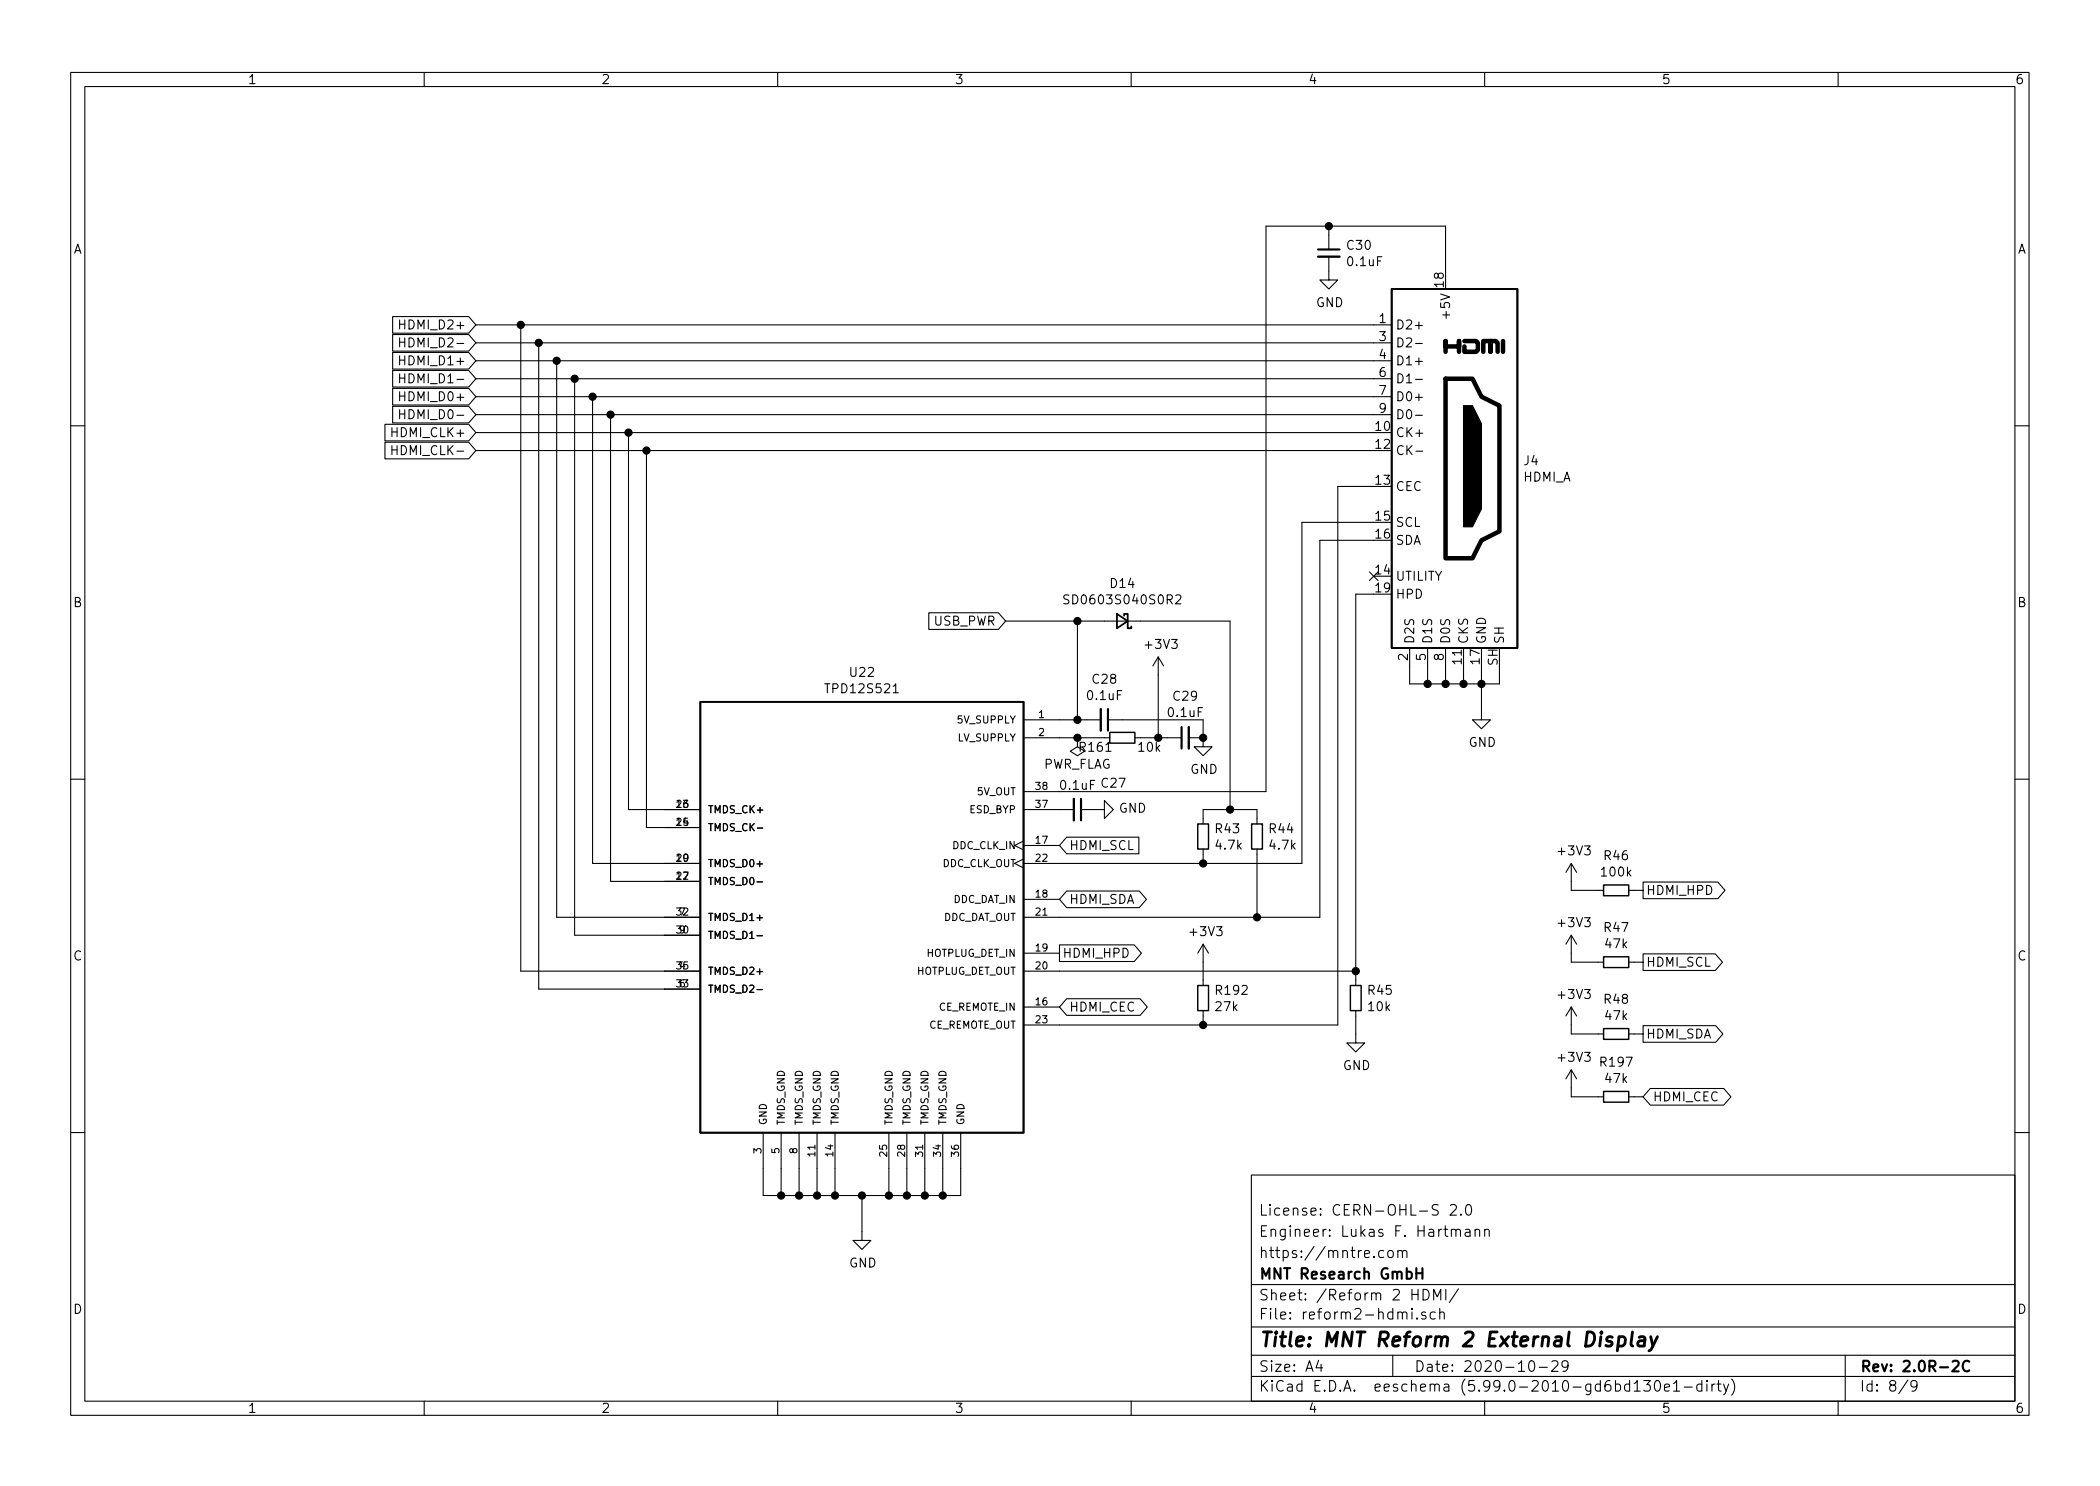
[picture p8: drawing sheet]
<svg xmlns="http://www.w3.org/2000/svg" width="297mm" height="210mm" viewBox="0 0 297 210" stroke-linecap="round" stroke-linejoin="round" font-family="sans-serif">
<g fill="none" stroke="#000" stroke-width=".15">
<path d="M10 10.2h277v190.1h-277zM12 12.2h273v186.1h-273zM60 10.2v2M110 10.2v2M160 10.2v2M210 10.2v2M260 10.2v2M188 36.3v3.3h1.2l-1.2 1.3-1.3-1.3h1.3M188 32v3.3M204.5 38.3v-6.3h-25.4v80h-34.3M55.5 55h10.8l1 1.1-1 1.2h-10.8zM55.5 57.5h10.8l1 1.2-1 1.1h-10.8z"/>
<path d="M55.5 52.4h10.8l1 1.2-1 1.2h-10.8zM55.5 49.9h10.8l1 1.1-1 1.2h-10.8zM55.5 44.8h10.8l1 1.2-1 1.1h-10.8zM55.5 47.3h10.8l1 1.2-1 1.2h-10.8zM56.5 45.3v1.2M56.5 47.8v1.3M56.5 50.4v1.2M56.5 52.9v1.3M56.5 55.4v1.3M56.5 58v1.2M56.5 56h.8M56.5 58.6h.8"/>
<path d="M56.5 53.5h.8M56.5 51h.8M56.5 45.9h.8M56.5 48.4h.8M67.3 46h129.5M67.3 48.5h129.5M67.3 51h129.5M67.3 53.6h129.5M67.3 56.1h129.5M67.3 58.7h129.5M73.7 46v91.4h25.4M76.2 48.5v91.4h22.9"/>
<path d="M78.7 51v78.8h20.4M81.3 53.6v78.7h17.8M83.8 56.1v66.1h15.3M86.4 58.7v66h12.7M200.2 48.6h1M200.2 53.7h1M200.2 58.8h1M10 60.2h2M54.4 62.6h11.9l1 1.1-1 1.2h-11.9zM54.4 60h11.9l1 1.2-1 1.2h-11.9zM55.4 63.1v1.2M55.4 63.7h.8"/>
<path d="M67.3 63.7h127M67.3 61.2h127M88.9 61.2v53.3h10.2M91.4 63.7v53.4h7.7M194.3 73.9h-10.2v48.3h-39.3M194.3 76.4h-7.6v53.4h-41.9M194.3 68.8h-5.1v76.2h-44.4M200.3 63.8h.9M285 60.2h2M126.3 98h.8M131.4 86.7h9.8l1 1.2-1 1.2h-9.8zM142.2 87.9h31.8v26.6"/>
<path d="M151.2 84.2h-.5l-.2 .2 .1 .3 .5 .3v.3l-.2 .1h-.4M152.4 87.9v13.9M163.8 93l-.7 1.2M163.8 93v11.4M163.8 93l.8 1.2M166.3 84.3l.2-.1h.3l.2 .1v.2v.2l-.8 .7h.8M193.7 80.9l1.2 1.2M194.3 84.1h-2.5v55.3M194.9 80.9l-1.2 1.2M199.4 91.7v5.1h12.7v-2.6M201.9 91.7v5.1M204.5 91.7v5.1"/>
<path d="M207 91.7v5.1M209.5 94.2v7.6h1.3l-1.3 1.3-1.2-1.3h1.2M10 110.2h2M107.1 117.2h.8M144.8 119l-1.3 .6 1.3 .7M144.8 101.8h10.9M144.8 114.5h7.1M144.8 119.6h5.1M144.8 104.4h12.2M150.9 118.5h10.2v2.3h-10.2l-1-1.2zM152.4 104.4v1.3l1 .6-1 .6-1-.6 1-.6M152.4 104.4h.1"/>
<path d="M152.9 114.5h3.3v-1.2l1.3 1.2-1.3 1.3v-1.3M156.7 101.8h13.5v2.6M160.5 104.4h6.6M168.1 104.4h2.1M170.2 104.4v1.3h1.2l-1.2 1.2-1.3-1.2h1.3M170.2 116.6v-2.1h7.6v2.1M285 110.2h2M107.1 124.8h.7M107.1 132.4h.7M144.8 121.5l-1.3 .7 1.3 .6M144.8 127.2h5.1M144.8 134.9h5.1"/>
<path d="M144.8 137.4h47M149.9 133.7h10.5l1.1 1.2-1.1 1.1h-10.5zM150.9 126.1h10.2l1.1 1.1-1.1 1.2h-10.2l-1-1.2zM170.2 120.1v2.1M170.2 133.6v5.8M170.2 133.6l-.8 1.3M170.2 133.6l.7 1.3M177.8 120.1v9.7M222.2 122.2v3.8h4.6M222.2 132.3v3.8h4.6M222.2 132.3l-.7 1.3M222.2 132.3l.8 1.3"/>
<path d="M222.2 122.2l-.7 1.2M222.2 122.2l.8 1.2M230.4 136.1h2M230.4 126h2M232.4 135h10.2l1 1.1-1 1.2h-10.2zM232.4 124.8h10.6l1 1.2-1 1.2h-10.6zM107.1 140h.7M144.8 142.5h5.1M150.9 141.3h10.4l1 1.2-1 1.2h-10.4l-1-1.2zM170.2 143v2M191.8 143v4.6h1.2l-1.2 1.2-1.3-1.2h1.3M222.2 142.5l-.7 1.3"/>
<path d="M222.2 142.5v3.8h4.6M222.2 151.4v3.8h4.6M222.2 142.5l.8 1.3M222.2 151.4l-.7 1.2M222.2 151.4l.8 1.2M230.4 155.2h2M230.4 146.3h2M232.4 145.1h10.3l1 1.2-1 1.2h-10.3zM233.4 154h10.4l1 1.2-1 1.2h-10.4l-1-1.2zM10 160.2h2M107.9 160.3v8.9h28v-8.9M110.5 160.3v8.9"/>
<path d="M113 160.3v8.9M115.6 160.3v8.9M118.1 160.3v8.9M121.9 169.2v6.3h1.3l-1.3 1.3-1.3-1.3h1.3M125.7 160.3v8.9M128.3 160.3v8.9M130.8 160.3v8.9M133.3 160.3v8.9M177 166.3h108v32h-108zM195.7 177l-.4-.1-.3 .3v.4l.1 .3h.2h.4M196.4 177a.41 .41 0 0 1 .7 .2v.4a.41 .41 0 0 1-.4 .3 .41 .41 0 0 1-.4-.3v-.4zM197.7 177.1a.37 .37 0 0 1 .7 0v.8"/>
<path d="M197.7 176.9v1M198.4 177.1l.2-.2 .3 .1 .1 .9M205.1 170.6l.3-.2 .5 .1a.41 .41 0 0 1 0 .6l-.8 .8h.9M205.3 174.1a.37 .37 0 0 1 .6 0v.8M205.9 174.1l.2-.2 .4 .1 .1 .9M206.6 171.8l.1 .1h-.1v-.1v.1M207.3 174l.1-.1 .5 .1v.9M207.4 170.6a.36 .36 0 0 1 .4-.2 .36 .36 0 0 1 .3 .3 .77 .77 0 0 1-.5 1.2 .91 .91 0 0 1-.2-1.3zM207.9 174.3l-.5 .1a.29 .29 0 0 0-.2 .2 .29 .29 0 0 0 .2 .3h.5M208.6 174.1a.37 .37 0 0 1 .7 0v.8M208.6 173.9v1M210 174.1a.37 .37 0 0 1 .6 0v.8"/>
<path d="M210 173.9v1M285 160.2h2M60 198.3v2M110 198.3v2M160 198.3v2M177 194.8h108M177 191.8h108M177 187.8h108M177 181.8h108M186.5 192.5l-.4 1h1M186.9 193v1M197 191.8v3"/>
<path d="M199.7 185.1l-.1 .1 .1 .1 .1-.1-.1-.1v.2M199.7 185.6v1M200.4 186.5l.1 .1h-.1v-.1v.1M201.3 182.4a.79 .79 0 0 1 .8 .5 .79 .79 0 0 1-.2 1h-.6zM201.6 185.7l-.3-.1-.2 .2v.3l.5 .1 .1 .1-.1 .3h-.1h-.4M202.8 183.9v-1.5l.5 1.1 .5-1.1v1.5M203 185.7l-.4-.1-.3 .3v.4l.1 .3h.2h.4M203.6 185.8a.37 .37 0 0 1 .7 0v.8M203.6 185.1v1.5M204.5 182.4v1.5M206.3 182.4l-1.3 1.9M210 198.3v2"/>
<path d="M216.4 192.6a.36 .36 0 0 1 .6 .2 .77 .77 0 0 1-.4 1.2 1 1 0 0 1-.2-1.4zM217.7 193.5h1.2M219.5 192.7l.2-.2 .5 .1a.41 .41 0 0 1 .1 .6l-.9 .8h1M221.8 193.2l-.3 .3h-.3l-.3-.3v-.4l.2-.2 .4-.1 .2 .2a.99 .99 0 0 1-.3 1.3h-.3M231.1 196.8h.9M232.5 195.3h.9l-.5 .6a.41 .41 0 0 1 .5 .3v.3l-.1 .3h-.6l-.2-.1M234.2 195.4a.36 .36 0 0 1 .6 .2 .77 .77 0 0 1-.4 1.2 1 1 0 0 1-.2-1.4zM235.4 196.3l.7-.1v-.3l-.5-.1-.2 .2 .1 .8h.1h.5M236.7 195.8l.4-.5v1.5M236.7 196.8h.9M238.2 196.3h1.2M240.7 195.9l-.4-.1-.3 .3v.4l.1 .3h.2h.4"/>
<path d="M240.7 195.3v1.5M241.4 195.3v.1v.1l.1-.1-.1-.1v.2M241.4 195.8v1M242.1 195.8v1M242.6 195.8l-.3 .1-.2 .2M242.9 195.8h.5M243.1 195.3v1.3v.2h.3M243.8 195.8l.3 1M244.5 195.8l-.5 1.4-.2 .1M244.9 195.1a1.72 1.72 0 0 1 0 2.3M260 198.3v2M261 191.8v6.5"/>
<path d="M269.9 195.3l-1.3 1.9M271.2 196l-.3 .3h-.3l-.3-.3v-.4l.1-.2 .5-.1 .2 .2a.99 .99 0 0 1-.4 1.3h-.3"/>
</g>
<path d="M186.4 35.3h3.1M152.9 113v3.1M156.7 100.3v3.1M167.1 102.9v3M200.3 179.4v1.5M201.2 179.4v1.5M200.3 180.1h.9M276.2 192.7l.2-.2 .5 .1a.41 .41 0 0 1 .1 .6l-.9 .8h1M278.6 192.7a.6 .6 0 0 0-.8 0 .6 .6 0 0 0-.2 .7 .56 .56 0 0 0 .3 .6 .56 .56 0 0 0 .7-.1" fill="none" stroke="#000" stroke-width=".3"/>
<path d="M228 189.2a.49 .49 0 0 0-.7 .3v.2l.5 .1 .2 .1v.2l-.1 .3-.2 .1-.6-.1M229 189.2l.2-.1 .6 .1 .1 .3-.1 .6a.66 .66 0 0 1-.9 .3M229 189.1l-.2 2M230.9 188.5l-.2 1.7 .1 .2 .1 .1M231.9 189.2l.2-.1 .5 .1 .1 .2-.1 1.1M232.7 189.6l-.7 .1a.4 .4 0 0 0-.3 .3 .4 .4 0 0 0 .2 .5l.7-.1M233.5 189.1l.3 1.4M234.4 189.1l-.9 1.8-.3 .2" fill="none" stroke="#000" stroke-width=".4"/>
<path d="M196.8 40.9h17.8v50.8h-17.8zM99.1 99.3h45.7v61h-45.7zM158 86.9l1.5 1-1.5 1zM159 87.1v-.2h.5v2h.5v-.3" fill="none" stroke="#000" stroke-width=".25"/>
<path d="M204.5 49.8v-1.5v.7h1.9v-.7v1.5M204.5 53.6h3.8l1.2 2.5 2.6 1.3v17.8l-2.6 1.2-1.2 2.6h-3.8zM207.1 48.3h1.7l.2 .2v1l-.2 .3h-1.7v-.8M209.8 49.8v-1.5h1v1.5v-1.5h.8l.2 .2v1.3M212.6 48.3v1.5" fill="none" stroke="#000" stroke-width=".63"/>
<g fill="#000" stroke="#000" stroke-width=".15">
<path d="M207 57.4h1.3l1.2 2.5v12.1l-1.2 2.5h-1.3z"/>
<circle cx="188" cy="32" r=".51"/>
<circle cx="73.7" cy="46" r=".51"/>
<circle cx="76.2" cy="48.5" r=".51"/>
<circle cx="78.7" cy="51" r=".51"/>
<circle cx="81.3" cy="53.6" r=".51"/>
<circle cx="83.8" cy="56.1" r=".51"/>
<circle cx="86.4" cy="58.7" r=".51"/>
<circle cx="88.9" cy="61.2" r=".51"/>
<circle cx="91.4" cy="63.7" r=".51"/>
<circle cx="152.4" cy="87.9" r=".51"/>
<circle cx="201.9" cy="96.8" r=".51"/>
<circle cx="204.5" cy="96.8" r=".51"/>
<circle cx="207" cy="96.8" r=".51"/>
<circle cx="209.6" cy="96.8" r=".51"/>
<circle cx="152.4" cy="101.8" r=".51"/>
<circle cx="152.4" cy="104.4" r=".51"/>
<circle cx="163.8" cy="104.4" r=".51"/>
<circle cx="170.2" cy="104.4" r=".51"/>
<circle cx="174" cy="114.5" r=".51"/>
<circle cx="170.2" cy="122.2" r=".51"/>
<circle cx="177.8" cy="129.8" r=".51"/>
<circle cx="191.8" cy="137.4" r=".51"/>
<circle cx="170.2" cy="145" r=".51"/>
<circle cx="110.5" cy="169.2" r=".51"/>
<circle cx="113" cy="169.2" r=".51"/>
<circle cx="115.6" cy="169.2" r=".51"/>
<circle cx="118.1" cy="169.2" r=".51"/>
<circle cx="121.9" cy="169.2" r=".51"/>
<circle cx="125.7" cy="169.2" r=".51"/>
<circle cx="128.3" cy="169.2" r=".51"/>
<circle cx="130.8" cy="169.2" r=".51"/>
<circle cx="133.4" cy="169.2" r=".51"/>
</g>
<path d="M186.4 36.3h3.1M151.9 113v3.1M155.7 100.3v3.1M168.1 102.9v3" fill="none" stroke="#000" stroke-width=".33"/>
<path d="M157 103.6h3.5v1.6h-3.5zM169.4 116.6h1.5v3.5h-1.5zM177 116.6h1.6v3.5h-1.6zM169.4 139.4h1.5v3.6h-1.5zM191 139.4h1.5v3.6h-1.5zM226.8 135.4h3.6v1.5h-3.6zM226.8 125.2h3.6v1.5h-3.6zM226.8 154.4h3.6v1.6h-3.6zM226.8 145.5h3.6v1.6h-3.6z" fill="none" stroke="#000" stroke-width=".2"/>
<text font-size="2.8" x="178" y="190.6">Title: MNT Reform 2 External Display</text>
<g font-size="2.1">
<text x="178" y="172">License: CERN-OHL-S 2.0</text>
<text x="178" y="178">https://mntre.com</text>
<text x="178" y="175">Engineer: Lukas F. Hartmann</text>
<text x="178" y="184">Sheet: /Reform 2 HDMI/</text>
<text x="178" y="181">MNT Research GmbH</text>
<text x="178" y="186.7">File: reform2-hdmi.sch</text>
<text x="178" y="196.9">KiCad E.D.A. eeschema (5.99.0-2010-gd6bd130e1-dirty)</text>
<text x="178" y="194.1">Size: A4</text>
<text x="200" y="194.1">Date: 2020-10-29</text>
<text x="263" y="194.1">Rev: 2.0R-2C</text>
<text x="263" y="196.9">Id: 8/9</text>
</g>
<g font-size="1.8">
<text x="35" y="11.9">1</text>
<text x="85" y="11.9">2</text>
<text x="135" y="11.9">3</text>
<text x="185" y="11.9">4</text>
<text x="235" y="11.9">5</text>
<text x="285" y="11.9">6</text>
<text x="10.3" y="35.9">A</text>
<text x="190.6" y="35.3">C30</text>
<text x="285.3" y="35.9">A</text>
<text x="190.7" y="37.7">0.1uF</text>
<text x="204.2" y="40.6" transform="rotate(-90 204.2 40.6)">18</text>
<text x="57.2" y="46.6">HDMI_D2+</text>
<text x="186.1" y="43.4">GND</text>
<text x="195.1" y="45.7">1</text>
<text x="197.4" y="46.6">D2+</text>
<text x="205.1" y="44.6" transform="rotate(-90 205.1 44.6)">+5V</text>
<text x="57.2" y="51.7">HDMI_D1+</text>
<text x="57.6" y="49.1">HDMI_D2-</text>
<text x="195.1" y="48.3">3</text>
<text x="195.1" y="50.8">4</text>
<text x="195.1" y="53.3">6</text>
<text x="197.4" y="49.1">D2-</text>
<text x="197.4" y="51.7">D1+</text>
<text x="57.2" y="56.8">HDMI_D0+</text>
<text x="57.6" y="59.3">HDMI_D0-</text>
<text x="57.6" y="54.2">HDMI_D1-</text>
<text x="195.1" y="55.9">7</text>
<text x="195.1" y="58.4">9</text>
<text x="197.4" y="54.2">D1-</text>
<text x="197.4" y="56.8">D0+</text>
<text x="197.4" y="59.3">D0-</text>
<text x="55.8" y="61.8">HDMI_CLK+</text>
<text x="56.2" y="64.4">HDMI_CLK-</text>
<text x="194.6" y="61">10</text>
<text x="194.6" y="63.5">12</text>
<text x="197.4" y="61.8">CK+</text>
<text x="197.4" y="64.4">CK-</text>
<text x="215.6" y="65.8">J4</text>
<text x="194.6" y="68.6">13</text>
<text x="197.4" y="69.5">CEC</text>
<text x="215.4" y="68.1">HDMI_A</text>
<text x="194.6" y="73.7">15</text>
<text x="194.6" y="76.2">16</text>
<text x="197.4" y="74.5">SCL</text>
<text x="197.4" y="77.1">SDA</text>
<text x="157.1" y="83.2">D14</text>
<text x="194.6" y="81.3">14</text>
<text x="194.6" y="83.8">19</text>
<text x="197.4" y="82.2">UTILITY</text>
<text x="10.3" y="85.9">B</text>
<text x="132.1" y="88.5">USB_PWR</text>
<text x="151.3" y="85.5">SD0603S040S0R2</text>
<text x="197.4" y="84.7">HPD</text>
<text x="285.3" y="85.9">B</text>
<text x="120.3" y="95.8">U22</text>
<text x="162.1" y="91.8">+3V3</text>
<text x="199.1" y="93.5" transform="rotate(-90 199.1 93.5)">2</text>
<text x="200" y="91.2" transform="rotate(-90 200 91.2)">D2S</text>
<text x="201.7" y="93.5" transform="rotate(-90 201.7 93.5)">5</text>
<text x="202.6" y="91.2" transform="rotate(-90 202.6 91.2)">D1S</text>
<text x="204.2" y="93.5" transform="rotate(-90 204.2 93.5)">8</text>
<text x="205.1" y="91.2" transform="rotate(-90 205.1 91.2)">D0S</text>
<text x="206.8" y="93.9" transform="rotate(-90 206.8 93.9)">11</text>
<text x="207.6" y="91.2" transform="rotate(-90 207.6 91.2)">CKS</text>
<text x="209.3" y="93.9" transform="rotate(-90 209.3 93.9)">17</text>
<text x="210.2" y="91.2" transform="rotate(-90 210.2 91.2)">GND</text>
<text x="211.8" y="94.2" transform="rotate(-90 211.8 94.2)">SH</text>
<text x="212.7" y="91.2" transform="rotate(-90 212.7 91.2)">SH</text>
<text x="117.1" y="98.1">TPD12S521</text>
<text x="153.9" y="99">0.1uF</text>
<text x="154.6" y="96.7">C28</text>
<text x="165.3" y="101.4">0.1uF</text>
<text x="166" y="99.1">C29</text>
<text x="152.8" y="106.4">R161</text>
<text x="161.1" y="106.4">10k</text>
<text x="207.7" y="105.7">GND</text>
<text x="147.4" y="108.8">PWR_FLAG</text>
<text x="150.1" y="111.7">0.1uF</text>
<text x="155.9" y="111.4">C27</text>
<text x="168.3" y="109.5">GND</text>
<text x="158.2" y="115">GND</text>
<text x="172" y="117.9">R43</text>
<text x="179.6" y="117.9">R44</text>
<text x="151.2" y="120.3">HDMI_SCL</text>
<text x="172.1" y="120.2">4.7k</text>
<text x="179.7" y="120.2">4.7k</text>
<text x="220.5" y="121">+3V3</text>
<text x="226.6" y="124">100k</text>
<text x="227" y="121.7">R46</text>
<text x="151.2" y="127.9">HDMI_SDA</text>
<text x="220.5" y="131.2">+3V3</text>
<text x="227" y="131.9">R47</text>
<text x="232.8" y="126.6">HDMI_HPD</text>
<text x="10.3" y="135.9">C</text>
<text x="150.2" y="135.5">HDMI_HPD</text>
<text x="168.5" y="132.4">+3V3</text>
<text x="227.1" y="134.2">47k</text>
<text x="232.8" y="136.8">HDMI_SCL</text>
<text x="285.3" y="135.9">C</text>
<text x="151.2" y="143.1">HDMI_CEC</text>
<text x="172" y="143.1">27k</text>
<text x="172.1" y="140.8">R192</text>
<text x="193.6" y="140.8">R45</text>
<text x="193.6" y="143.1">10k</text>
<text x="220.5" y="141.3">+3V3</text>
<text x="227" y="142">R48</text>
<text x="227.1" y="144.3">47k</text>
<text x="232.8" y="146.9">HDMI_SDA</text>
<text x="189.9" y="151.4">GND</text>
<text x="220.5" y="150.2">+3V3</text>
<text x="226.5" y="150.9">R197</text>
<text x="227.1" y="153.2">47k</text>
<text x="233.7" y="155.8">HDMI_CEC</text>
<text x="120.1" y="179.3">GND</text>
<text x="10.3" y="185.9">D</text>
<text x="285.3" y="185.9">D</text>
<text x="35" y="199.9">1</text>
<text x="85" y="199.9">2</text>
<text x="135" y="199.9">3</text>
<text x="185" y="199.9">4</text>
<text x="235" y="199.9">5</text>
<text x="285" y="199.9">6</text>
</g>
<g font-size="1.4">
<text x="146.9" y="101.6">1</text>
<text x="135.5" y="104.9">LV_SUPPLY</text>
<text x="135.6" y="102.4">5V_SUPPLY</text>
<text x="146.9" y="104.1">2</text>
<text x="138.3" y="112.5">5V_OUT</text>
<text x="146.5" y="111.8">38</text>
<text x="95.7" y="114.3">13</text>
<text x="95.7" y="116.8">15</text>
<text x="100.1" y="115.1">TMDS_CK+</text>
<text x="100.1" y="117.6">TMDS_CK-</text>
<text x="137.2" y="115.1">ESD_BYP</text>
<text x="146.5" y="119.4">17</text>
<text x="146.5" y="114.3">37</text>
<text x="95.7" y="121.9">10</text>
<text x="95.7" y="124.5">12</text>
<text x="100.1" y="122.7">TMDS_D0+</text>
<text x="100.1" y="125.2">TMDS_D0-</text>
<text x="133.2" y="122.7">DDC_CLK_OUT</text>
<text x="134.8" y="120.1">DDC_CLK_IN</text>
<text x="146.5" y="121.9">22</text>
<text x="96.1" y="129.5">7</text>
<text x="100.1" y="130.3">TMDS_D1+</text>
<text x="133.2" y="130.3">DDC_DAT_OUT</text>
<text x="134.8" y="127.8">DDC_DAT_IN</text>
<text x="146.5" y="127">18</text>
<text x="146.5" y="129.5">21</text>
<text x="96.1" y="137.2">4</text>
<text x="96.1" y="132.1">9</text>
<text x="100.1" y="132.8">TMDS_D1-</text>
<text x="100.1" y="137.9">TMDS_D2+</text>
<text x="129.5" y="137.9">HOTPLUG_DET_OUT</text>
<text x="131" y="135.4">HOTPLUG_DET_IN</text>
<text x="146.5" y="134.6">19</text>
<text x="146.5" y="137.2">20</text>
<text x="96.1" y="139.7">6</text>
<text x="100.1" y="140.5">TMDS_D2-</text>
<text x="132.8" y="143">CE_REMOTE_IN</text>
<text x="146.5" y="142.2">16</text>
<text x="131.2" y="145.5">CE_REMOTE_OUT</text>
<text x="146.5" y="144.8">23</text>
<text x="108.5" y="159.3" transform="rotate(-90 108.5 159.3)">GND</text>
<text x="111" y="159.3" transform="rotate(-90 111 159.3)">TMDS_GND</text>
<text x="113.5" y="159.3" transform="rotate(-90 113.5 159.3)">TMDS_GND</text>
<text x="116.1" y="159.3" transform="rotate(-90 116.1 159.3)">TMDS_GND</text>
<text x="118.6" y="159.3" transform="rotate(-90 118.6 159.3)">TMDS_GND</text>
<text x="126.2" y="159.3" transform="rotate(-90 126.2 159.3)">TMDS_GND</text>
<text x="128.8" y="159.3" transform="rotate(-90 128.8 159.3)">TMDS_GND</text>
<text x="131.3" y="159.3" transform="rotate(-90 131.3 159.3)">TMDS_GND</text>
<text x="133.9" y="159.3" transform="rotate(-90 133.9 159.3)">TMDS_GND</text>
<text x="136.4" y="159.3" transform="rotate(-90 136.4 159.3)">GND</text>
<text x="107.7" y="163.2" transform="rotate(-90 107.7 163.2)">3</text>
<text x="110.2" y="163.2" transform="rotate(-90 110.2 163.2)">5</text>
<text x="112.8" y="163.2" transform="rotate(-90 112.8 163.2)">8</text>
<text x="115.3" y="163.6" transform="rotate(-90 115.3 163.6)">11</text>
<text x="117.9" y="163.6" transform="rotate(-90 117.9 163.6)">14</text>
<text x="125.5" y="163.6" transform="rotate(-90 125.5 163.6)">25</text>
<text x="128" y="163.6" transform="rotate(-90 128 163.6)">28</text>
<text x="130.6" y="163.6" transform="rotate(-90 130.6 163.6)">31</text>
<text x="133.1" y="163.6" transform="rotate(-90 133.1 163.6)">34</text>
<text x="135.6" y="163.6" transform="rotate(-90 135.6 163.6)">36</text>
</g>
</svg>
